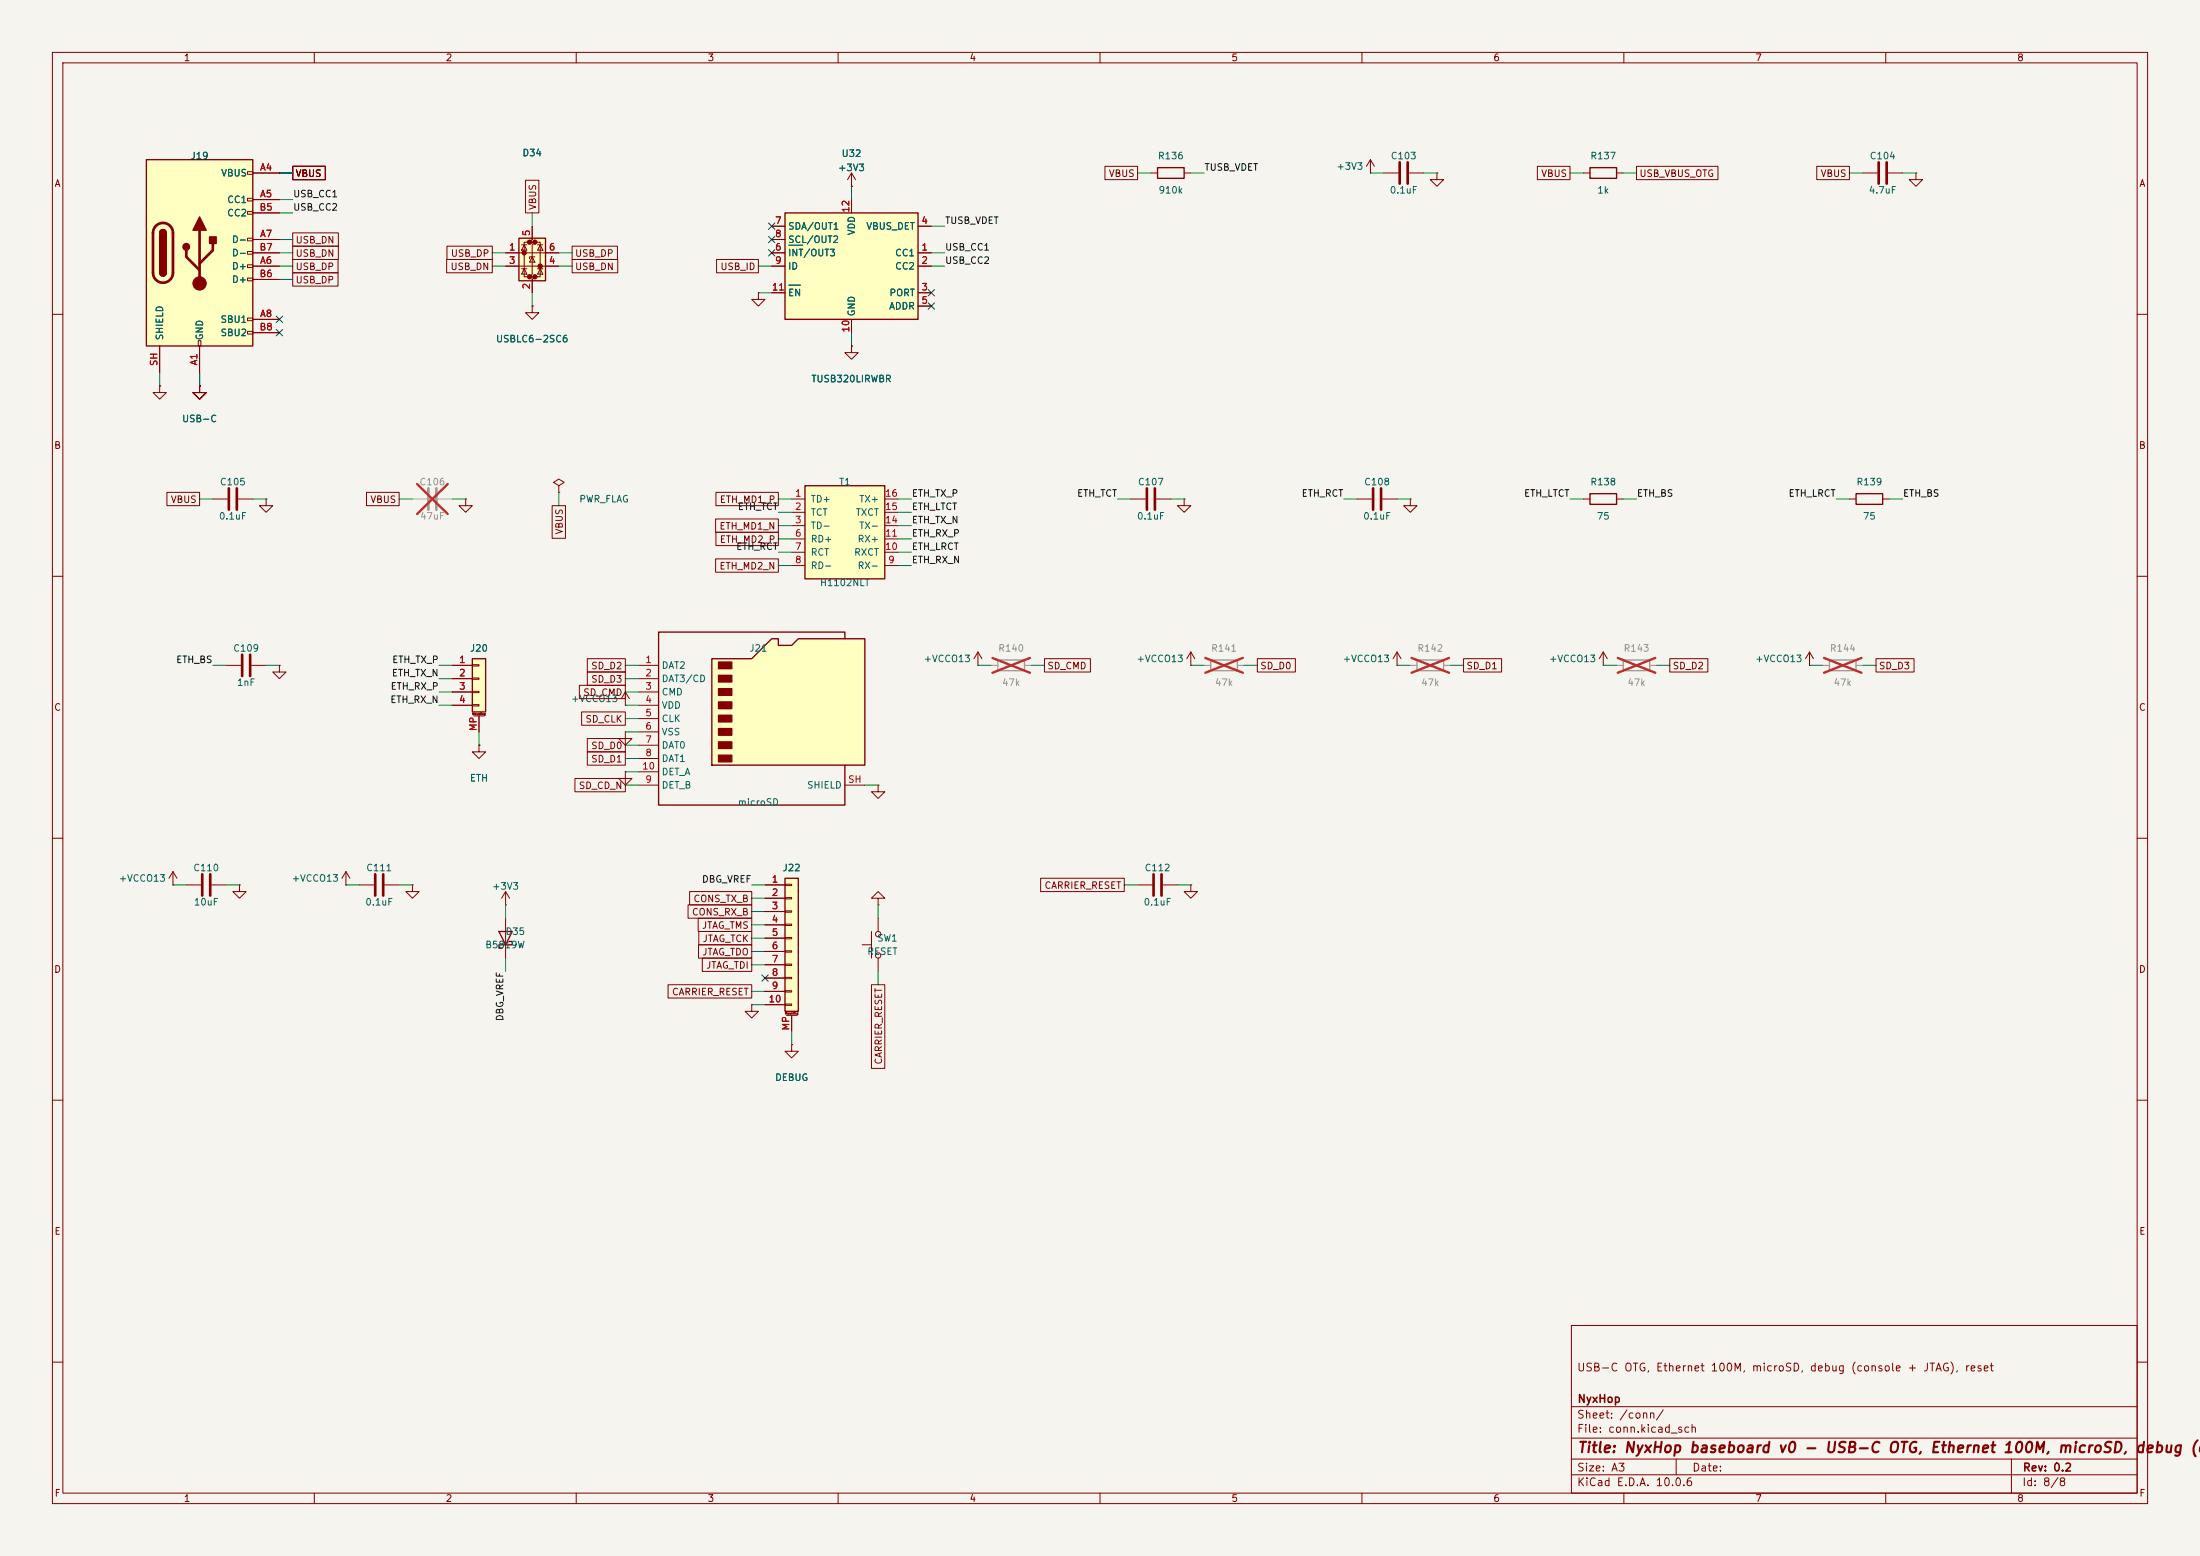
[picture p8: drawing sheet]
<svg xmlns="http://www.w3.org/2000/svg" width="420mm" height="297mm" viewBox="0 0 420 297" stroke-linecap="round" stroke-linejoin="round" font-family="sans-serif">
<path d="M0 0h420v297h-420z" fill="#f5f4ef" stroke="#f5f4ef" stroke-width=".19"/>
<g fill="none" stroke="#840000" stroke-width=".19">
<path d="M10 10h400v277h-400zM12 12h396v273h-396zM60 10v2M110 10v2M160 10v2M210 10v2M260 10v2M310 10v2M360 10v2M162.6 35.6h.1M162.6 33l-.8 1.3M162.6 33l.7 1.3"/>
<path d="M162.6 33v2.6M10 60h2M408 60h2M259.1 95.3h2.8M263.9 95.3h2.8M269.2 95.3v1.2h1.3l-1.3 1.3-1.2-1.3h1.2M269.2 95.3h.1M302.3 95.3h1.2M308.6 95.3h1.3M10 110h2M408 110h2M10 160h2"/>
<path d="M408 160h2M96.5 175.3v7.6M10 210h2M408 210h2M300 253h108v32h-108zM10 260h2M300 278.5h108M300 274.5h108M300 268.5h108M320 278.5v3M384 278.5v6.5M408 260h2"/>
<path d="M60 285v2M110 285v2M160 285v2M210 285v2M260 285v2M300 281.5h108M310 285v2M360 285v2"/>
</g>
<path d="M262.1 93.2v4.1M263.7 93.2v4.1" fill="none" stroke="#840000" stroke-width=".51"/>
<path d="M303.5 94.2h5.1v2.1h-5.1zM95.2 177.8h2.6l-1.3 2.5zM97.2 179.7h.6v.6h-2.6v.7h.7" fill="none" stroke="#840000" stroke-width=".25"/>
<path d="M27.9 30.5h20.4v35.5h-20.4z" fill="#ffffc2"/>
<g fill="none" stroke="#840000" stroke-width=".19">
<path d="M47.2 32.8h1.1v.5h-1.1zM47.2 37.8h1.1v.6h-1.1zM48.3 33h5M48.3 38.1h5M261.6 33h.1M261.6 30.5l-.7 1.3M261.6 30.5l.8 1.3M261.6 30.5v2.5M264.2 33h2.8M269 33h2.8M274.3 33v1.3h1.3l-1.3 1.3-1.3-1.3h1.3M274.3 33h.1"/>
<path d="M302.3 33h1.2M308.6 33h1.3M47.2 40.4h1.1v.5h-1.1zM47.2 45.5h1.1v.5h-1.1zM47.2 48h1.1v.5h-1.1zM47.2 50.5h1.1v.6h-1.1zM47.2 53.1h1.1v.5h-1.1zM48.3 50.8h5M48.3 45.7h5M48.3 40.6h5M48.3 53.3h5M48.3 48.3h5"/>
<path d="M30.5 73.7v1.2h1.2l-1.2 1.3-1.3-1.3h1.3M30.5 73.7h.1M30.5 66v5.1M37.8 65h.6v1h-.6zM38.1 73.7v1.2h1.3l-1.3 1.3-1.3-1.3h1.3M38.1 73.7h.1M38.1 66v5.1M47.2 60.7h1.1v.5h-1.1zM47.2 63.2h1.1v.6h-1.1zM48.3 61h5M48.3 63.5h5M119.4 139.7v1.3h1.2l-1.2 1.2-1.3-1.2h1.3"/>
<path d="M119.4 139.7h.1M266.7 127h.1M266.7 124.5l-.8 1.2M266.7 124.5l.8 1.2M266.7 124.5v2.5M167.6 149.9v1.2h1.3l-1.3 1.3-1.2-1.3h1.2M167.6 149.9h.1M96.5 172.7h.1M96.5 170.2l-.7 1.3M96.5 170.2l.8 1.3M96.5 170.2v2.5M166.4 177.8v5.1"/>
<path d="M167.6 171.5h1.3l-1.3-1.3-1.2 1.3h1.2v1.2M167.6 172.7h.1M167.6 175.3v2.5M164.6 180.3h1.8M167.6 182.9v2.5"/>
<circle cx="167.6" cy="178.3" r=".51"/>
<circle cx="167.6" cy="182.4" r=".51"/>
</g>
<path d="M27.9 30.5h20.4v35.5h-20.4zM303.5 32h5.1v2h-5.1zM30.5 44.5a.64 .64 0 0 1 .6-.7 .64 .64 0 0 1 .6 .7M30.5 52.1a.64 .64 0 0 0 .6 .6 .64 .64 0 0 0 .6-.6" fill="none" stroke="#840000" stroke-width=".25"/>
<path d="M267.2 31v4.1M268.7 31v4.1M29.8 43.1a1.9 1.9 0 0 1 2-.4 1.9 1.9 0 0 1 1.2 1.8v7.6a1.91 1.91 0 0 1-1.9 1.9 1.91 1.91 0 0 1-1.9-1.9v-7.8l.2-.6zM35.6 47.8v1.2l2.5 2.6M38.1 43.9v10.2M40.6 46.5v1.3l-2.5 2.5" fill="none" stroke="#840000" stroke-width=".51"/>
<g fill="#840000" stroke="#840000" stroke-width=".25">
<path d="M30.5 44.5h1.2v7.6h-1.2z"/>
<path d="M30.7 44a.64 .64 0 0 1 .7-.1 .64 .64 0 0 1 .3 .6h-1.2z"/>
<path d="M30.5 52.1h1.2a.64 .64 0 0 1-.6 .6 .64 .64 0 0 1-.6-.6z"/>
<path d="M38.1 41.4l1.3 2.5h-2.6z"/>
<path d="M40 45.2h1.3v1.3h-1.3z"/>
<circle cx="35.6" cy="47.1" r=".63"/>
</g>
<circle cx="38.1" cy="54.1" r="1.27" fill="#840000" stroke="#840000" stroke-width=".19"/>
<path d="M270.5 126h5.1v2h-5.1zM309.9 126h5.1v2h-5.1z" fill="none" stroke="#9c9b98" stroke-width=".25"/>
<path d="M269.2 127h1.3M275.6 127h1.3M308.6 127h1.3M315 127h1.2" fill="none" stroke="#9c9b98" stroke-width=".19"/>
<path d="M269.5 125.6l7.1 2.8M276.6 125.6l-7.1 2.8M308.8 125.6l7.2 2.8M316 125.6l-7.2 2.8" fill="none" stroke="#e12e31" stroke-width=".46"/>
<path d="M149.9 167.6h2.5v25.4h-2.5z" fill="#ffffc2"/>
<path d="M149.9 167.6h2.5v25.4h-2.5z" fill="none" stroke="#840000" stroke-width=".25"/>
<g fill="none" stroke="#840000" stroke-width=".19">
<path d="M306.1 127h.1M306.1 124.5l-.8 1.2M306.1 124.5l.7 1.2M306.1 124.5v2.5M119.4 147.3v1.3h1.2l-1.2 1.3-1.3-1.3h1.3M119.4 147.3h.1M146 168.9h3.9M146 171.5h3.9M146 174h3.9M146 176.5h3.9M146 179.1h3.9M149.9 168.8h1.2v.2h-1.2z"/>
<path d="M149.9 171.3h1.2v.3h-1.2zM149.9 173.9h1.2v.2h-1.2zM149.9 176.4h1.2v.3h-1.2zM149.9 178.9h1.2v.3h-1.2zM143.5 191.8v1.2h1.3l-1.3 1.3-1.3-1.3h1.3M143.5 191.8h.1M146 181.6h3.9M146 184.2h3.9M146 186.7h3.9M146 189.2h3.9M146 191.8h3.9M149.9 181.5h1.2v.2h-1.2z"/>
<path d="M149.9 184h1.2v.3h-1.2zM149.9 186.6h1.2v.2h-1.2zM149.9 189.1h1.2v.3h-1.2zM149.9 191.6h1.2v.3h-1.2zM150.1 193.8h2M151.1 193.8v3.1"/>
</g>
<path d="M135.9 125.7h7.6l3.8-3.8h1.3v1.3h2.5l1.3-1.3h12.7v24.2h-29.2z" fill="#ffffc2"/>
<path d="M135.9 125.7h7.6l3.8-3.8h1.3v1.3h2.5l1.3-1.3h12.7v24.2h-29.2zM161.3 121.9v-1.2h-35.6v33h35.6v-7.6" fill="none" stroke="#840000" stroke-width=".25"/>
<g fill="#840000" stroke="#840000" stroke-width=".25">
<path d="M137.2 126.4h2.5v1.2h-2.5z"/>
<path d="M137.2 128.9h2.5v1.3h-2.5z"/>
<path d="M137.2 131.4h2.5v1.3h-2.5z"/>
<path d="M137.2 134h2.5v1.3h-2.5z"/>
<path d="M137.2 136.5h2.5v1.3h-2.5z"/>
<path d="M137.2 139.1h2.5v1.2h-2.5z"/>
<path d="M137.2 141.6h2.5v1.3h-2.5z"/>
<path d="M137.2 144.1h2.5v1.3h-2.5z"/>
</g>
<path d="M121.9 127h3.8M121.9 129.5h3.8M121.9 132.1h3.8M121.9 134.6h3.8M121.9 137.2h3.8M121.9 139.7h3.8M121.9 142.2h3.8M121.9 144.8h3.8M121.9 149.9h3.8M121.9 147.3h3.8M161.3 149.9h3.8" fill="none" stroke="#840000" stroke-width=".19"/>
<path d="M153.7 92.7h15.2v17.8h-15.2z" fill="#ffffc2"/>
<path d="M153.7 92.7h15.2v17.8h-15.2z" fill="none" stroke="#840000" stroke-width=".25"/>
<g fill="none" stroke="#840000" stroke-width=".19">
<path d="M40.6 95.3h2.8M45.5 95.3h2.8M50.8 95.3v1.2h1.3l-1.3 1.3-1.3-1.3h1.3M50.8 95.3h.1M151.1 95.3h2.6M151.1 97.8h2.6M168.9 95.3h2.5M168.9 97.8h2.5M226.1 95.3v1.2h1.2l-1.2 1.3-1.3-1.3h1.3M226.1 95.3h.1M151.1 100.3h2.6M151.1 102.9h2.6"/>
<path d="M151.1 105.4h2.6M151.1 108h2.6M168.9 100.3h2.5M168.9 102.9h2.5M168.9 105.4h2.5M168.9 108h2.5M119.4 134.6h.1M119.4 132.1l-.8 1.3M119.4 132.1l.7 1.3M119.4 132.1v2.5M186.7 127h.1M186.7 124.5l-.8 1.2"/>
<path d="M186.7 124.5l.8 1.2M186.7 124.5v2.5M217.2 168.9h2.8M222 168.9h2.8M227.3 168.9v1.3h1.3l-1.3 1.3-1.2-1.3h1.2M227.3 168.9h.1M151.1 199.4v1.3h1.3l-1.3 1.2-1.2-1.2h1.2M151.1 199.4h.1"/>
</g>
<path d="M43.7 93.2v4.1M45.2 93.2v4.1M220.2 166.9v4M221.7 166.9v4" fill="none" stroke="#840000" stroke-width=".51"/>
<path d="M190.5 126h5.1v2h-5.1zM231.1 126h5.1v2h-5.1z" fill="none" stroke="#9c9b98" stroke-width=".25"/>
<path d="M189.2 127h1.3M195.6 127h1.2M229.9 127h1.2M236.2 127h1.3" fill="none" stroke="#9c9b98" stroke-width=".19"/>
<path d="M189.5 125.6l7.1 2.8M196.6 125.6l-7.1 2.8M230.1 125.6l7.2 2.8M237.3 125.6l-7.2 2.8" fill="none" stroke="#e12e31" stroke-width=".46"/>
<path d="M90.2 125.7h2.5v10.2h-2.5z" fill="#ffffc2"/>
<path d="M354.3 94.2h5.1v2.1h-5.1zM90.2 125.7h2.5v10.2h-2.5z" fill="none" stroke="#840000" stroke-width=".25"/>
<g fill="none" stroke="#840000" stroke-width=".19">
<path d="M88.9 95.3v1.2h1.3l-1.3 1.3-1.3-1.3h1.3M88.9 95.3h.1M106.7 92.7l1-.6-1-.7-1 .7 1 .6v1.3M106.7 94h.1M215.9 95.3h2.8M220.7 95.3h2.8M353.1 95.3h1.2M359.4 95.3h1.3M86.4 127h3.8M86.4 129.5h3.8M86.4 132.1h3.8M86.4 134.6h3.8"/>
<path d="M90.2 126.9h1.2v.2h-1.2zM90.2 129.4h1.2v.3h-1.2zM90.2 132h1.2v.2h-1.2zM90.2 134.5h1.2v.2h-1.2zM90.4 136.7h2.1M91.4 136.7v3M227.3 127h.1M227.3 124.5l-.7 1.2M227.3 124.5l.8 1.2M227.3 124.5v2.5M91.4 142.2v1.3h1.3l-1.3 1.3-1.2-1.3h1.2M91.4 142.2h.1"/>
<path d="M33 168.9h.1M33 166.4l-.7 1.2M33 166.4l.8 1.2M33 166.4v2.5M35.6 168.9h2.8M40.4 168.9h2.8M45.7 168.9v1.3h1.3l-1.3 1.3-1.3-1.3h1.3M45.7 168.9h.1M66 168.9h.1M66 166.4l-.7 1.2M66 166.4l.8 1.2M66 166.4v2.5"/>
<path d="M68.6 168.9h2.8M73.4 168.9h2.8"/>
</g>
<path d="M218.9 93.2v4.1M220.5 93.2v4.1M38.6 166.9v4M40.1 166.9v4M71.6 166.9v4M73.2 166.9v4" fill="none" stroke="#840000" stroke-width=".51"/>
<path d="M149.9 40.6h25.4v20.4h-25.4z" fill="#ffffc2"/>
<path d="M221 32h5.1v2h-5.1zM149.9 40.6h25.4v20.4h-25.4z" fill="none" stroke="#840000" stroke-width=".25"/>
<g fill="none" stroke="#840000" stroke-width=".19">
<path d="M162.6 38.1v2.5M219.7 33h1.3M226.1 33h1.2M355.6 33h2.8M360.4 33h2.8M365.8 33v1.3h1.2l-1.2 1.3-1.3-1.3h1.3M365.8 33h.1M147.3 48.3h2.6M147.3 50.8h2.6M147.3 55.9h2.6M147.3 43.2h2.6M147.3 45.7h2.6"/>
<path d="M175.3 48.3h2.5M175.3 50.8h2.5M175.3 55.9h2.5M175.3 43.2h2.5M175.3 58.4h2.5M162.6 61v2.5M78.7 168.9v1.3h1.3l-1.3 1.3-1.2-1.3h1.2M78.7 168.9h.1"/>
</g>
<path d="M150.6 46.8h2.6M150.6 54.4h2.2" fill="none" stroke="#006464" stroke-width=".19"/>
<path d="M81.8 93.2v4.1M83.3 93.2v4.1" fill="none" stroke="#9c9b98" stroke-width=".51"/>
<path d="M78.7 95.3h2.8M83.6 95.3h2.8" fill="none" stroke="#9c9b98" stroke-width=".19"/>
<path d="M79.6 92.4l5.9 5.7M85.5 92.4l-5.9 5.7" fill="none" stroke="#e12e31" stroke-width=".46"/>
<path d="M358.6 31v4.1M360.2 31v4.1" fill="none" stroke="#840000" stroke-width=".51"/>
<path d="M99.1 45.5h5v8.1h-5z" fill="#ffffc2"/>
<g fill="#840000" stroke="#840000" stroke-width=".51">
<circle cx="100.1" cy="48.3" r=".25"/>
<circle cx="101.1" cy="46.2" r=".25"/>
<circle cx="101.1" cy="52.8" r=".25"/>
<circle cx="102.1" cy="46.2" r=".25"/>
<circle cx="102.1" cy="52.8" r=".25"/>
<circle cx="103.1" cy="50.8" r=".25"/>
</g>
<g fill="none" stroke="#840000" stroke-width=".19">
<path d="M48.3 33h5M48.3 38.1h5M55.9 31.7h6.2v2.6h-6.2zM100.3 34.4h2.6v6.2h-2.6zM162.6 35.6h.1M162.6 38.1v2.5M210.9 31.7h6.3v2.6h-6.3zM293.5 31.7h6.2v2.6h-6.2zM312.4 31.7h15.6v2.6h-15.6zM346.8 31.7h6.3v2.6h-6.3zM48.3 48.3h5M48.3 50.8h5"/>
<path d="M48.3 45.7h5M48.3 40.6h5M48.3 53.3h5M55.9 49.5h8.6v2.6h-8.6zM55.9 44.4h8.7v2.6h-8.7zM55.9 52.1h8.6v2.5h-8.6zM55.9 47h8.7v2.5h-8.7zM85.3 49.5h8.7v2.6h-8.7zM85.3 47h8.7v2.5h-8.7zM96.5 48.3h10.2M96.5 50.8h10.2M99.6 51.3h1"/>
<path d="M99.6 46.7h1M100.1 46.7l.5 1.1h-1zM100.1 51.3l.5 1h-1zM101.1 46.2h-1v6.6h1M101.6 43.2v2.5l-.5 .5h1l-.5 .5v5.6l-.5 .5h1l-.5 .5v2.6M101.6 49l.5 1h-1zM101.6 58.4v1.3h1.3l-1.3 1.3-1.3-1.3h1.3M101.6 58.4h.1M102.1 49h-1v.4M102.1 46.2h1v6.6h-1M102.6 51.3h1M102.6 46.7h1"/>
<path d="M103.1 46.7l.5 1.1h-1zM103.1 51.3l.5 1h-1zM109.2 49.5h8.7v2.6h-8.7zM109.2 47h8.7v2.5h-8.7zM136.8 49.5h8v2.6h-8zM144.8 55.9v1.3h1.2l-1.2 1.2-1.3-1.2h1.3M144.8 55.9h.1M147.3 48.3h2.6M147.3 50.8h2.6M147.3 45.7h2.6M147.3 55.9h2.6M147.3 43.2h2.6"/>
<path d="M175.3 48.3h2.5M175.3 50.8h2.5M175.3 55.9h2.5M175.3 43.2h2.5M175.3 58.4h2.5M30.5 73.7h.1M30.5 66v5.1M38.1 73.7h.1M38.1 66v5.1M48.3 61h5M48.3 63.5h5M162.6 66v1.3h1.2l-1.2 1.3-1.3-1.3h1.3"/>
<path d="M162.6 66h.1M162.6 61v2.5M31.9 94h6.2v2.5h-6.2zM70 94h6.2v2.5h-6.2zM105.4 96.5h2.6v6.3h-2.6zM136.6 99.1h12v2.5h-12zM136.7 94h11.9v2.5h-11.9zM136.6 106.7h12v2.5h-12zM136.7 101.6h11.9v2.5h-11.9zM43.2 127h2.8M48 127h2.8M53.3 127v1.3h1.3l-1.3 1.2-1.2-1.2h1.2"/>
<path d="M53.3 127h.1M86.4 127h3.8M86.4 129.5h3.8M86.4 132.1h3.8M86.4 134.6h3.8M91.4 136.7v3M110.6 130.8h8.8v2.6h-8.8zM111 135.9h8.4v2.5h-8.4zM112.1 128.3h7.3v2.5h-7.3zM112.1 125.7h7.3v2.6h-7.3zM199.4 125.7h8.8v2.6h-8.8zM240 125.7h7.3v2.6h-7.3z"/>
<path d="M279.4 125.7h7.3v2.6h-7.3zM318.8 125.7h7.2v2.6h-7.2zM345.4 127h.1M345.4 124.5l-.7 1.2M345.4 124.5l.8 1.2M345.4 124.5v2.5M358.1 125.7h7.3v2.6h-7.3zM91.4 142.2h.1M109.8 148.6h9.6v2.5h-9.6zM112.1 141h7.3v2.5h-7.3zM112.1 143.5h7.3v2.6h-7.3zM131.4 172.7h12.1v2.6h-12.1z"/>
<path d="M131.7 170.2h11.8v2.5h-11.8zM133.3 175.3h10.2v2.5h-10.2zM133.4 177.8h10.1v2.5h-10.1zM146 168.9h3.9M146 171.5h3.9M146 174h3.9M146 176.5h3.9M146 179.1h3.9M198.7 167.6h15.9v2.6h-15.9zM127.5 188h16v2.5h-16zM133.3 180.3h10.2v2.6h-10.2zM134.1 182.9h9.4v2.5h-9.4z"/>
<path d="M146 181.6h3.9M146 184.2h3.9M146 186.7h3.9M146 189.2h3.9M146 191.8h3.9M151.1 199.4h.1M151.1 193.8v3.1M166.4 188h2.5v15.9h-2.5z"/>
</g>
<path d="M99.1 45.5h5v8.1h-5z" fill="none" stroke="#840000" stroke-width=".25"/>
<path d="M349.2 126h5.1v2h-5.1z" fill="none" stroke="#9c9b98" stroke-width=".25"/>
<path d="M348 127h1.2M354.3 127h1.3" fill="none" stroke="#9c9b98" stroke-width=".19"/>
<path d="M348.2 125.6l7.2 2.8M355.4 125.6l-7.2 2.8" fill="none" stroke="#e12e31" stroke-width=".46"/>
<path d="M46.2 125v4M47.8 125v4" fill="none" stroke="#840000" stroke-width=".51"/>
<g fill="none" stroke="#009600" stroke-width=".19">
<path d="M53.3 33h2.6M53.3 38.1h2.6M162.6 35.6v2.5M217.2 33h2.5M227.3 33h2.6M261.6 33h2.6M271.8 33h2.5M299.7 33h2.6M309.9 33h2.5M353.1 33h2.5M363.2 33h2.6M53.3 53.3h2.6"/>
<path d="M53.3 50.8h2.6M53.3 45.7h2.6M53.3 40.6h2.6M53.3 48.3h2.6M94 50.8h2.5M94 48.3h2.5M101.6 40.6v2.6M101.6 55.9v2.5M106.7 50.8h2.5M106.7 48.3h2.5M144.8 50.8h2.5M144.8 55.9h2.5"/>
<path d="M177.8 50.8h2.5M177.8 43.2h2.5M177.8 48.3h2.5M30.5 71.1v2.6M38.1 71.1v2.6M162.6 63.5v2.5M38.1 95.3h2.5M48.3 95.3h2.5M76.2 95.3h2.5M86.4 95.3h2.5M106.7 94v2.5M148.6 95.3h2.5"/>
<path d="M148.6 97.8h2.5M171.4 95.3h2.6M171.4 97.8h2.6M213.4 95.3h2.5M223.5 95.3h2.6M256.5 95.3h2.6M266.7 95.3h2.5M299.7 95.3h2.6M309.9 95.3h2.5M350.5 95.3h2.6M360.7 95.3h2.5M148.6 100.3h2.5"/>
<path d="M148.6 102.9h2.5M148.6 105.4h2.5M148.6 108h2.5M171.4 100.3h2.6M171.4 102.9h2.6M171.4 105.4h2.6M171.4 108h2.6M40.6 127h2.6M50.8 127h2.5M83.8 134.6h2.6M83.8 129.5h2.6M83.8 132.1h2.6"/>
<path d="M83.8 127h2.6M91.4 139.7v2.5M119.4 134.6h2.5M119.4 139.7h2.5M119.4 137.2h2.5M119.4 129.5h2.5M119.4 132.1h2.5M119.4 127h2.5M186.7 127h2.5M196.8 127h2.6M227.3 127h2.6M237.5 127h2.5"/>
<path d="M266.7 127h2.5M276.9 127h2.5M306.1 127h2.5M316.2 127h2.6M345.4 127h2.6M355.6 127h2.5M119.4 147.3h2.5M119.4 149.9h2.5M119.4 142.2h2.5M119.4 144.8h2.5M165.1 149.9h2.5M33 168.9h2.6"/>
<path d="M43.2 168.9h2.5M66 168.9h2.6M76.2 168.9h2.5M96.5 172.7v2.6M143.5 168.9h2.5M143.5 174h2.5M143.5 176.5h2.5M143.5 179.1h2.5M143.5 171.5h2.5M167.6 172.7v2.6M214.6 168.9h2.6M224.8 168.9h2.5"/>
<path d="M96.5 182.9v2.5M143.5 191.8h2.5M143.5 181.6h2.5M143.5 184.2h2.5M143.5 189.2h2.5M151.1 196.9v2.5M167.6 185.4v2.6"/>
</g>
<g fill="none" stroke="#000084" stroke-width=".19">
<path d="M146.7 47.7l1.2 1.2M146.7 42.6l1.2 1.2M146.7 45.1l1.2 1.2M147.9 47.7l-1.2 1.2M147.9 42.6l-1.2 1.2M147.9 45.1l-1.2 1.2M177.2 55.3l1.2 1.2M177.2 57.8l1.2 1.2M178.4 55.3l-1.2 1.2M178.4 57.8l-1.2 1.2M52.7 60.4l1.2 1.2M52.7 62.9l1.2 1.2"/>
<path d="M53.9 60.4l-1.2 1.2M53.9 62.9l-1.2 1.2M145.4 186.1l1.3 1.2M146.7 186.1l-1.3 1.2"/>
</g>
<path d="M150.6 46.8h2.6M150.6 54.4h2.2" fill="none" stroke="#006464" stroke-width=".19"/>
<text font-size="2" fill="#840000" x="301" y="277.8">Title: NyxHop baseboard v0 - USB-C OTG, Ethernet 100M, microSD, debug (co</text>
<g font-size="1.5" fill="#840000">
<text x="300.9" y="262.1">USB-C OTG, Ethernet 100M, microSD, debug (console + JTAG), reset</text>
<text x="301" y="268.1">NyxHop</text>
<text x="300.9" y="273.8">File: conn.kicad_sch</text>
<text x="300.9" y="271.1">Sheet: /conn/</text>
<text x="300.9" y="281.2">Size: A3</text>
<text x="322.9" y="281.2">Date:</text>
<text x="386" y="281.2">Rev: 0.2</text>
<text x="300.9" y="284">KiCad E.D.A. 10.0.6</text>
<text x="385.9" y="284">Id: 8/8</text>
</g>
<g font-size="1.3" fill="#840000">
<text x="35" y="12">1</text>
<text x="85" y="12">2</text>
<text x="135" y="12">3</text>
<text x="185" y="12">4</text>
<text x="235" y="12">5</text>
<text x="285" y="12">6</text>
<text x="335" y="12">7</text>
<text x="385" y="12">8</text>
<text x="10.3" y="36">A</text>
<text x="56.3" y="34.1">VBUS</text>
<text x="211.6" y="34.1">VBUS</text>
<text x="294.1" y="34.1">VBUS</text>
<text x="312.9" y="34.1">USB_VBUS_OTG</text>
<text x="347.5" y="34.1">VBUS</text>
<text x="408.3" y="36">A</text>
<text x="102.7" y="40.2" transform="rotate(-90 102.7 40.2)">VBUS</text>
<text x="56.3" y="46.8">USB_DN</text>
<text x="56.3" y="51.9">USB_DP</text>
<text x="56.3" y="49.3">USB_DN</text>
<text x="85.9" y="51.9">USB_DN</text>
<text x="86" y="49.3">USB_DP</text>
<text x="109.7" y="51.9">USB_DN</text>
<text x="109.7" y="49.3">USB_DP</text>
<text x="137.4" y="51.9">USB_ID</text>
<text x="56.3" y="54.4">USB_DP</text>
<text x="10.2" y="86">B</text>
<text x="408.2" y="86">B</text>
<text x="32.5" y="96.3">VBUS</text>
<text x="70.6" y="96.3">VBUS</text>
<text x="137.2" y="101.4">ETH_MD1_N</text>
<text x="137.3" y="96.3">ETH_MD1_P</text>
<text x="107.7" y="102.1" transform="rotate(-90 107.7 102.1)">VBUS</text>
<text x="137.3" y="103.9">ETH_MD2_P</text>
<text x="137.2" y="109">ETH_MD2_N</text>
<text x="112.7" y="130.6">SD_D3</text>
<text x="112.7" y="128.1">SD_D2</text>
<text x="199.8" y="128.1">SD_CMD</text>
<text x="240.5" y="128.1">SD_D0</text>
<text x="279.8" y="128.1">SD_D1</text>
<text x="319.2" y="128.1">SD_D2</text>
<text x="358.6" y="128.1">SD_D3</text>
<text x="10.2" y="136">C</text>
<text x="111.2" y="133.1">SD_CMD</text>
<text x="408.2" y="136">C</text>
<text x="111.7" y="138.2">SD_CLK</text>
<text x="112.7" y="143.3">SD_D0</text>
<text x="112.7" y="145.8">SD_D1</text>
<text x="110.4" y="150.9">SD_CD_N</text>
<text x="132.3" y="172.5">CONS_TX_B</text>
<text x="199.3" y="170">CARRIER_RESET</text>
<text x="132" y="175">CONS_RX_B</text>
<text x="133.9" y="177.6">JTAG_TMS</text>
<text x="10.2" y="186">D</text>
<text x="134" y="182.7">JTAG_TDO</text>
<text x="134" y="180.1">JTAG_TCK</text>
<text x="134.7" y="185.2">JTAG_TDI</text>
<text x="408.2" y="186">D</text>
<text x="128.2" y="190.3">CARRIER_RESET</text>
<text x="168.7" y="203.3" transform="rotate(-90 168.7 203.3)">CARRIER_RESET</text>
<text x="10.3" y="236">E</text>
<text x="408.3" y="236">E</text>
<text x="10.3" y="286">F</text>
<text x="35" y="287">1</text>
<text x="85" y="287">2</text>
<text x="135" y="287">3</text>
<text x="185" y="287">4</text>
<text x="235" y="287">5</text>
<text x="285" y="287">6</text>
<text x="335" y="287">7</text>
<text x="385" y="287">8</text>
<text x="408.3" y="286">F</text>
</g>
<g font-size="1.3" fill="#006464">
<text x="36.3" y="30.7">J19</text>
<text x="42.1" y="34">VBUS</text>
<text x="99.6" y="30.1">D34</text>
<text x="159.9" y="33">+3V3</text>
<text x="160.6" y="30.3">U32</text>
<text x="220.9" y="30.7">R136</text>
<text x="255" y="32.7">+3V3</text>
<text x="265.4" y="30.7">C103</text>
<text x="303.5" y="30.7">R137</text>
<text x="356.8" y="30.7">C104</text>
<text x="43.3" y="39.1">CC1</text>
<text x="43.3" y="41.6">CC2</text>
<text x="221.1" y="37.3">910k</text>
<text x="265.2" y="37.3">0.1uF</text>
<text x="304.8" y="37.3">1k</text>
<text x="356.7" y="37.3">4.7uF</text>
<text x="44.2" y="46.7">D-</text>
<text x="150.3" y="44.1">SDA/OUT1</text>
<text x="150.3" y="46.7">SCL/OUT2</text>
<text x="163.5" y="45" transform="rotate(-90 163.5 45)">VDD</text>
<text x="165.3" y="44.1">VBUS_DET</text>
<text x="44.2" y="51.8">D+</text>
<text x="44.2" y="49.2">D-</text>
<text x="150.3" y="49.2">INT/OUT3</text>
<text x="150.3" y="51.8">ID</text>
<text x="170.8" y="49.2">CC1</text>
<text x="170.8" y="51.8">CC2</text>
<text x="44.2" y="54.3">D+</text>
<text x="150.3" y="56.8">EN</text>
<text x="169.6" y="59.4">ADDR</text>
<text x="169.7" y="56.8">PORT</text>
<text x="31.4" y="65.1" transform="rotate(-90 31.4 65.1)">SHIELD</text>
<text x="39.1" y="65.1" transform="rotate(-90 39.1 65.1)">GND</text>
<text x="42" y="61.9">SBU1</text>
<text x="42" y="64.5">SBU2</text>
<text x="94.6" y="65.7">USBLC6-2SC6</text>
<text x="163.5" y="60.5" transform="rotate(-90 163.5 60.5)">GND</text>
<text x="154.8" y="73.3">TUSB320LIRWBR</text>
<text x="34.6" y="80.9">USB-C</text>
<text x="41.9" y="92.9">C105</text>
<text x="160.1" y="92.9">T1</text>
<text x="217.1" y="92.9">C107</text>
<text x="260.3" y="92.9">C108</text>
<text x="303.5" y="92.9">R138</text>
<text x="354.3" y="92.9">R139</text>
<text x="41.7" y="99.5">0.1uF</text>
<text x="110.5" y="96.2">PWR_FLAG</text>
<text x="154.7" y="96.2">TD+</text>
<text x="154.7" y="98.8">TCT</text>
<text x="154.7" y="101.3">TD-</text>
<text x="163.3" y="98.8">TXCT</text>
<text x="163.9" y="101.3">TX-</text>
<text x="163.9" y="96.2">TX+</text>
<text x="217" y="99.5">0.1uF</text>
<text x="260.1" y="99.5">0.1uF</text>
<text x="304.7" y="99.5">75</text>
<text x="355.5" y="99.5">75</text>
<text x="154.7" y="103.8">RD+</text>
<text x="154.7" y="106.4">RCT</text>
<text x="162.9" y="106.4">RXCT</text>
<text x="163.6" y="103.8">RX+</text>
<text x="154.7" y="108.9">RD-</text>
<text x="156.4" y="112.2">H1102NLT</text>
<text x="163.6" y="108.9">RX-</text>
<text x="44.4" y="124.7">C109</text>
<text x="89.6" y="124.7">J20</text>
<text x="143" y="124.7">J21</text>
<text x="45.1" y="131.2">1nF</text>
<text x="126.2" y="128">DAT2</text>
<text x="126.2" y="130.5">DAT3/CD</text>
<text x="176.2" y="126.7">+VCCO13</text>
<text x="216.9" y="126.7">+VCCO13</text>
<text x="256.2" y="126.7">+VCCO13</text>
<text x="295.6" y="126.7">+VCCO13</text>
<text x="335" y="126.7">+VCCO13</text>
<text x="108.9" y="134.3">+VCCO13</text>
<text x="126.2" y="133">CMD</text>
<text x="126.2" y="135.6">VDD</text>
<text x="126.2" y="138.1">CLK</text>
<text x="126.2" y="140.7">VSS</text>
<text x="126.2" y="143.2">DAT0</text>
<text x="89.6" y="149.5">ETH</text>
<text x="126.2" y="145.7">DAT1</text>
<text x="126.2" y="148.3">DET_A</text>
<text x="126.2" y="150.8">DET_B</text>
<text x="140.8" y="154.1">microSD</text>
<text x="154" y="150.8">SHIELD</text>
<text x="36.8" y="166.6">C110</text>
<text x="69.8" y="166.6">C111</text>
<text x="149.3" y="166.6">J22</text>
<text x="218.4" y="166.6">C112</text>
<text x="22.6" y="168.6">+VCCO13</text>
<text x="36.9" y="173.1">10uF</text>
<text x="55.6" y="168.6">+VCCO13</text>
<text x="69.6" y="173.1">0.1uF</text>
<text x="93.9" y="170.1">+3V3</text>
<text x="218.2" y="173.1">0.1uF</text>
<text x="96.4" y="178.8">D35</text>
<text x="92.5" y="181.3">B5819W</text>
<text x="165.5" y="182.6">RESET</text>
<text x="167.3" y="180">SW1</text>
<text x="147.9" y="206.6">DEBUG</text>
</g>
<g font-size="1.3" fill="#a90000">
<text x="49.5" y="32.9">A4</text>
<text x="49.4" y="40.5">B5</text>
<text x="49.5" y="38">A5</text>
<text x="162.4" y="40.7" transform="rotate(-90 162.4 40.7)">12</text>
<text x="49.5" y="45.6">A7</text>
<text x="101.5" y="45.2" transform="rotate(-90 101.5 45.2)">5</text>
<text x="147.9" y="43">7</text>
<text x="147.9" y="45.6">8</text>
<text x="175.8" y="43">4</text>
<text x="49.4" y="53.2">B6</text>
<text x="49.4" y="48.1">B7</text>
<text x="49.5" y="50.7">A6</text>
<text x="97.1" y="48.1">1</text>
<text x="97.1" y="50.7">3</text>
<text x="104.7" y="50.7">4</text>
<text x="104.7" y="48.1">6</text>
<text x="147.9" y="48.1">6</text>
<text x="147.9" y="50.7">9</text>
<text x="175.8" y="48.1">1</text>
<text x="175.8" y="50.7">2</text>
<text x="101.5" y="55.3" transform="rotate(-90 101.5 55.3)">2</text>
<text x="147.3" y="55.7">11</text>
<text x="175.8" y="55.7">3</text>
<text x="175.8" y="58.3">5</text>
<text x="49.4" y="63.4">B8</text>
<text x="49.5" y="60.8">A8</text>
<text x="162.4" y="63.6" transform="rotate(-90 162.4 63.6)">10</text>
<text x="30.3" y="70" transform="rotate(-90 30.3 70)">SH</text>
<text x="38" y="69.9" transform="rotate(-90 38 69.9)">A1</text>
<text x="151.7" y="95.1">1</text>
<text x="168.8" y="95.1">16</text>
<text x="151.7" y="97.7">2</text>
<text x="151.7" y="100.2">3</text>
<text x="168.8" y="100.2">14</text>
<text x="168.8" y="97.7">15</text>
<text x="151.7" y="102.7">6</text>
<text x="151.7" y="105.3">7</text>
<text x="151.7" y="107.8">8</text>
<text x="168.8" y="105.3">10</text>
<text x="168.8" y="102.7">11</text>
<text x="169.4" y="107.8">9</text>
<text x="87.5" y="126.9">1</text>
<text x="87.5" y="129.4">2</text>
<text x="87.5" y="131.9">3</text>
<text x="123.1" y="126.9">1</text>
<text x="123.1" y="129.4">2</text>
<text x="123.1" y="131.9">3</text>
<text x="87.5" y="134.5">4</text>
<text x="123.1" y="134.5">4</text>
<text x="123.1" y="137">5</text>
<text x="91.3" y="139.7" transform="rotate(-90 91.3 139.7)">MP</text>
<text x="123.1" y="139.6">6</text>
<text x="123.1" y="142.1">7</text>
<text x="122.5" y="147.2">10</text>
<text x="123.1" y="144.6">8</text>
<text x="123.1" y="149.7">9</text>
<text x="161.8" y="149.7">SH</text>
<text x="147.2" y="168.8">1</text>
<text x="147.2" y="171.3">2</text>
<text x="147.2" y="173.9">3</text>
<text x="147.2" y="176.4">4</text>
<text x="147.2" y="178.9">5</text>
<text x="147.2" y="181.5">6</text>
<text x="147.2" y="184">7</text>
<text x="146.6" y="191.6">10</text>
<text x="147.2" y="186.6">8</text>
<text x="147.2" y="189.1">9</text>
<text x="151" y="196.8" transform="rotate(-90 151 196.8)">MP</text>
</g>
<g font-size="1.3" fill="#0f0f0f">
<text x="229.8" y="32.9">TUSB_VDET</text>
<text x="55.9" y="38">USB_CC1</text>
<text x="55.9" y="40.5">USB_CC2</text>
<text x="180.3" y="43.1">TUSB_VDET</text>
<text x="180.3" y="48.1">USB_CC1</text>
<text x="180.3" y="50.7">USB_CC2</text>
<text x="174" y="95.1">ETH_TX_P</text>
<text x="205.5" y="95.1">ETH_TCT</text>
<text x="248.4" y="95.1">ETH_RCT</text>
<text x="290.8" y="95.1">ETH_LTCT</text>
<text x="312.4" y="95.1">ETH_BS</text>
<text x="341.3" y="95.1">ETH_LRCT</text>
<text x="363.2" y="95.1">ETH_BS</text>
<text x="140.7" y="97.7">ETH_TCT</text>
<text x="174" y="97.7">ETH_LTCT</text>
<text x="174" y="100.2">ETH_TX_N</text>
<text x="140.4" y="105.3">ETH_RCT</text>
<text x="174" y="102.7">ETH_RX_P</text>
<text x="174" y="105.3">ETH_LRCT</text>
<text x="174" y="107.8">ETH_RX_N</text>
<text x="33.5" y="126.9">ETH_BS</text>
<text x="74.5" y="132">ETH_RX_P</text>
<text x="74.7" y="129.4">ETH_TX_N</text>
<text x="74.8" y="126.9">ETH_TX_P</text>
<text x="74.4" y="134.5">ETH_RX_N</text>
<text x="133.9" y="168.8">DBG_VREF</text>
<text x="96.4" y="195" transform="rotate(-90 96.4 195)">DBG_VREF</text>
</g>
<g font-size="1.3" fill="#939391">
<text x="80" y="92.9">C106</text>
<text x="80.1" y="99.5">47uF</text>
<text x="190.5" y="124.7">R140</text>
<text x="231.1" y="124.7">R141</text>
<text x="270.5" y="124.7">R142</text>
<text x="309.8" y="124.7">R143</text>
<text x="349.2" y="124.7">R144</text>
<text x="191.2" y="131.2">47k</text>
<text x="231.8" y="131.2">47k</text>
<text x="271.2" y="131.2">47k</text>
<text x="310.6" y="131.2">47k</text>
<text x="349.9" y="131.2">47k</text>
</g>
<g font-size=".4" fill="#840000">
<text x="90.1" y="136.6">Mounting</text>
<text x="149.8" y="193.7">Mounting</text>
</g>
</svg>
